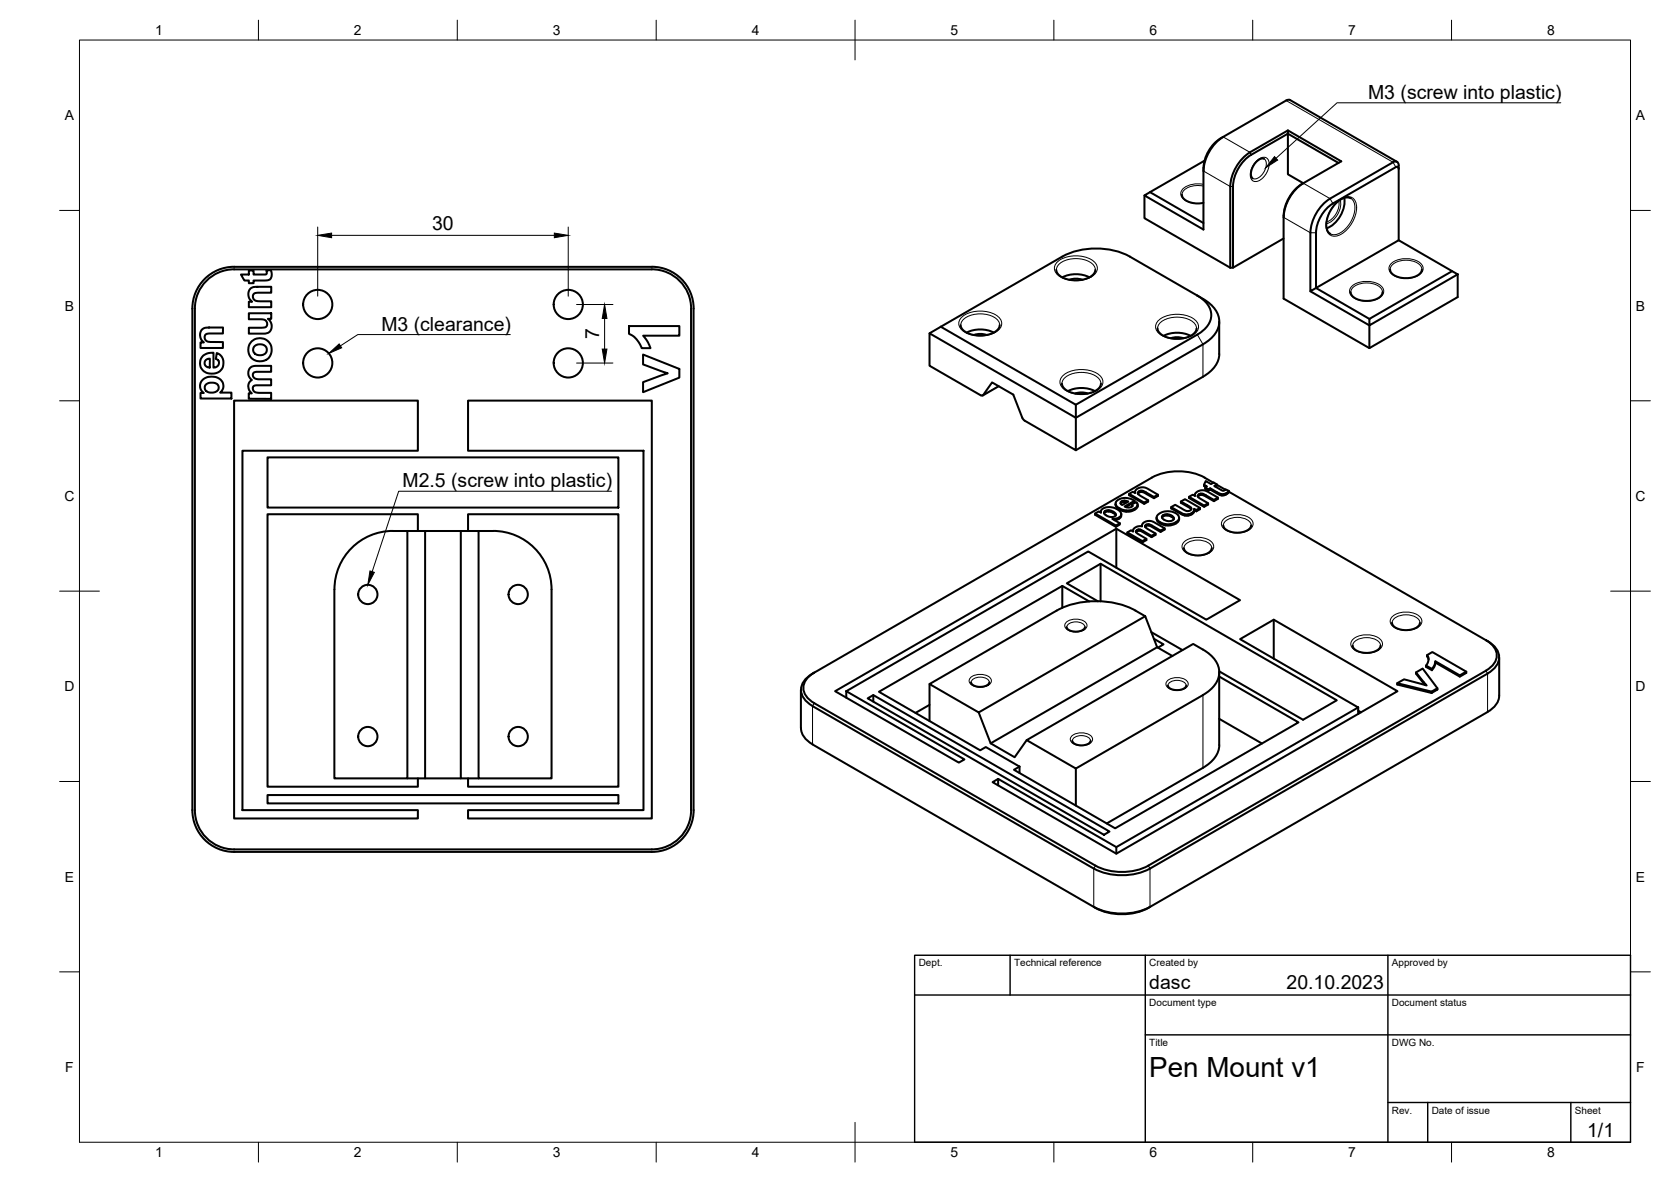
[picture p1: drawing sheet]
<svg xmlns="http://www.w3.org/2000/svg" width="420mm" height="297mm" viewBox="0 0 420 297" stroke-linecap="round" stroke-linejoin="round" font-family="sans-serif">
<!-- layer: Visible -->
<g fill="none" stroke="#000" stroke-width=".51">
<path d="M307.6 34.4a10.9 10.9 0 0 0-5 8.6M314.6 38.9l9.2-5.3v-.8l13.4 7.7-9.8 5.8M314.6 38.9a10.2 10.2 0 0 0-4.6 8M317.8 39.9l-.5-.1-.9 .4-1.3 1.5-.6 1.7 .1 1 .4 .4M323.4 25.3l-15.8 9.1a9.4 9.4 0 0 0-5 7.8v15.5l-14.8-8.6 15.1-8.7M323.4 25.2l.5-.1h.5l26.9 15.6M323.8 32.8l-9.5 5.5a10.9 10.9 0 0 0-4.9 8.6M287.8 49.1v5.7l21.5 12.5M289.2 48.3l13.4 7.8M297.2 48.9l.2 .7 .4 .5 1.2 .7 1.8 .3 1.8-.1M309.3 46.9v20.4M310 46.9v20.4h-.7"/>
<path d="M322.7 54.2v20.8l21.6 12.5 22.2-12.8v-5.8M322.7 59.9l-12.7 7.4M327.4 46.2a10.2 10.2 0 0 0-4.6 8M329.5 58.5v14.7l1.4-.8M330.9 58.5v13.9M335.1 51.1a9.4 9.4 0 0 0-4.2 7.4M336.5 40.9l-12.7-7.3v10.2l3.9 2.2a10.9 10.9 0 0 0-4.9 8.6M338 49.7a7.5 7.5 0 0 1-4.4 7.6M339.6 49.8l-1.1-.2-1.4 .6-1.3 1-1.2 1.7-.8 1.7-.3 1.8 .2 1.4 .8 .9M350.3 40.8l-15.9 9.1a10.9 10.9 0 0 0-4.9 8.6M350.3 40.8a.86 .86 0 0 1 1-.1 .86 .86 0 0 1 .4 .9M351.7 41.6v18.8"/>
<path d="M351.7 42.4l-.2-.5-.5 .1-15.9 9.1M58.9 67.7h105a9.9 9.9 0 0 1 9.9 9.9M58.9 67.1l105-.1a10.5 10.5 0 0 1 10.5 10.6M58.9 67.7a9.9 9.9 0 0 0-9.9 9.9v126a9.9 9.9 0 0 0 9.9 9.9M58.9 67a10.5 10.5 0 0 0-10.5 10.6v126a10.5 10.5 0 0 0 10.5 10.5M60.6 69h2v-1h1.2v1h3l.3-.4-.1-.6 1.1-.1 .2 1.2-.2 .9-.5 .4-3.8 .1v.7h-1.2v-.7h-1.2zM62.6 78.7h5.6v1.4h-.8l.5 .6 .4 .9v.9l-.4 .8-1.1 .5h-4.2v-1.4l4-.1 .4-.3 .2-.4-.3-.9-.4-.4-3.9-.1zM62.9 72.6l.5-.4 .8-.1h4v1.5h-4.1l-.5 .7 .1 .8 .6 .5 3.9 .1v1.5h-5.6v-1.4h.8l-.7-.7-.2-.9v-.7zM173.8 77.6v126M174.4 77.6v126M265.6 67.8l.4 1 1.1 .9 1.6 .6 1.4 .1 2.1-.1 1.6-.5 1.2-.9 .4-1.1M267.1 69.7a7.7 7.7 0 0 1 6.8 0"/>
<path d="M268.9 70.3l1.6-.3 1.6 .3M301.1 74.3l-17-9.8a18.7 18.7 0 0 0-17 0l-30.5 17.6M301.1 74.3a9.4 9.4 0 0 1 5.3 5.1 5.7 5.7 0 0 1-2.8 6.4l-1.1 .7M301.1 74.3a5.7 5.7 0 0 1 3.4 5.8 6.3 6.3 0 0 1-3.4 4l-30.6 17.6-33.9-19.6M329.5 73.2l14.8 8.6v5.7M330.9 72.4l13.4 7.7M339.6 73.4l.3 .8 .8 .7 1.2 .5 1.2 .2 1.7-.1 1.6-.5 .8-.6 .4-1M349.5 67.7l.3 .8 .9 .8 2.3 .6 1.7-.1 1.6-.5 1-.8 .2-.8M351.7 60.4l13.4 7.7M351.7 60.4l-20.8 12M50.8 95.6l.8-.6 1-.3h1.4l1.2 .5 .7 .7 .3 1-.2 1-.6 .8h2.8v1.4h-7.8v-1.4h.8l-.5-.5-.4-.9 .1-.9zM50.9 82.7l1.1-.4h4.1l-.1 1.5-4 .1-.4 .2-.2 .6 .2 .7 .8 .5 3.6 .1v1.4h-5.6v-1.4h.9l-.8-.8-.2-1 .1-.8z"/>
<path d="M51 89.4l1.1-.6 1.6-.1v3.7h.3l.7-.4 .4-.7-.2-.7-.6-.4 .2-1.5 .7 .4 .6 .5 .4 1.1-.1 1.3-.3 .8-1 .8-1 .3-1.5-.1-1-.4-.7-.9-.3-1.2 .2-1.1zM51.8 96.7l.8-.5 1.7 .1 .6 .6v.9l-.4 .5-.5 .3h-1.6l-.8-.7-.1-.8zM51.8 90.5l1-.4-.1 2.3-.7-.2-.5-.5v-.7zM62.8 92.5l.6-.4 .6-.1 4.2-.1v1.5l-3.9 .1-.5 .2-.2 .5 .2 .6 .7 .4 3.7 .1v1.5h-3.9l-.5 .2-.2 .5 .2 .8 .6 .3 3.8 .1v1.5h-5.7v-1.4l.8 .1-.6-.7-.2-.7v-1l.3-.6a.45 .45 0 0 0 .4-.4 .45 .45 0 0 0-.3-.5l-.5-1.2zM64 87l.9-.4 1.4 .1 .7 .7v1l-.8 .8h-1.6l-.6-.4-.3-.5v-.7zM158.2 81.9h12.6v2.5h-9.1l1.2 1.6 .7 1.5h-2.2l-.6-1.2-.8-1.1-.8-.7-1-.6zM161.7 89.1l9.1 3.6v2.2l-9.1 3.7v-2.6l6.2-2.2-6.2-2.2zM233.7 83.8l36.8 21.2v8.1l-13-7.5-.5-.6-2.2-5.8-5.4-3.1-2.2 3.2h-.6l-12.9-7.4zM236.6 82.1l-2.9 1.7M241.6 81.7l.3 .9 .9 .8 1.5 .7 1.9 .2 2-.1 1.6-.6 1.1-.8 .5-1.1M243.1 83.6a7.7 7.7 0 0 1 6.8 0M244.9 84.2l1.6-.3 1.5 .3"/>
<path d="M251.1 97.1l-4 2.3M267 96.4l.3 .8 .9 .9 1.5 .6 1.7 .3 2.3-.2 1.6-.5 1.1-.9 .4-1M268.5 98.3a7.7 7.7 0 0 1 6.8 0M270.3 98.9l1.6-.3 1.6 .3M291.1 82.5l.2 .9 .9 .8 1.5 .6 1.8 .3 2.5-.2 1.4-.5 1.1-.8 .4-1.1M292.6 84.4a7.7 7.7 0 0 1 6.7 0M294.4 85l1.6-.3 1.5 .3M302.5 86.5l-32 18.5v-3.3M306.6 80.8v8.2a6.9 6.9 0 0 1-4.1 5.7l-32 18.4M344.3 80.1l20.8-12 1.4 .8-22.2 12.9zM58.9 100.7h46.2v12.6h-44.1v90.3h44.1v2.1h-46.2zM67.3 114.9h88.2v12.7h-88.2z"/>
<path d="M117.7 100.7h46.2v105h-46.2v-2.1h44.1v-90.3h-44.1zM98.8 133.4h3.6M98.8 133.4a14.7 14.7 0 0 0-14.7 14.7M102.4 133.4v62.2h-18.3v-47.5M102.4 133.4h4.5v62.2h-4.5M105.1 133.4v-4.2h-37.8v68.5h37.8v-2.1M106.9 133.4h9M117.7 133.4v-4.2h37.8v68.5h-37.8v-2.1M120.3 133.4h-4.4v62.2h4.4M124 133.4h-3.7v62.2h18.4v-47.5M124 133.4a14.7 14.7 0 0 1 14.7 14.7M275.4 129l5.2 3.1"/>
<path d="M276.8 128.6v.2M277.9 128.4l-.3 .3v.3l.9 .7 1.2 .2 .8-.4v-.4l-.5-.4-.1-.1v.3l-1.1-.3M278.8 128.2l-.9 .2v.3l-.3 .3M279.9 128.9l.7 .6M279.9 128.6l-1.1-.4v.4l-.9 .1M280.5 126.6l.1-.5 .4-.4 1.4-.5 1.7 .1 1.2 .5v.4l-2.2 1.2M280.6 130.3l-.9 .1 1.9 1.1v.3l-1 .6M280.7 132.9v9.8M281.3 130.4l.6-.7-.2-1-.6-.6-1.3-.6-1.9 .1-.9 .5-.2 .7-.5-.3-.9 .5v.4l5.2 3v-.3l1-.6M281.3 130.1l-.7 .2v.3l-.4 .1M281.5 128.1v-.4l1.6 .6M281.9 129.1l-.1 .5-.5 .5v.3l-.7 .2"/>
<path d="M282 126l-.3 .4 .5 .5 1.5-.8-.9-.3v.3l-.8 .2M282.8 126.1l.6 .1M282.8 125.8l-.8 .2v.3l-.2 .2M283.5 133.8l3.8 2.2M283.9 124.1l.9-.5 .6 .3v-.5l.6-.6 1.4-.3 1.1 .3 2.6 1.5M284.8 127.2l-.2-.5 1.2-.5 .2 .4v.8M284.9 133.4v.1M285.3 127.8l-1.1 .4-1.1 .1v.3M285.3 125.8l-2.5 1.5 .7 .2h.8l.5-.3-.2-.5M285.4 123.7v.2M285.9 133.2l-.3 .5M286 127l-.7 .8v.3"/>
<path d="M286 126.8l-.1 .7-.6 .6-1.1 .5h-1.1l-1-.2-1.1-.7-.4-.5-.1-.6 .3 .7 .7 .4M286.1 123.8l.3 .6 2.3 1.3v.4l-1 .5-3.8-2.2v-.3l3.8 2.2M286.1 124.1l.5-.4 .6-.1 3 1.6 .9-.6v-.3l-.9 .6v.3M286.3 133l-.4 .2v.3M286.4 123.5l-.3 .5M286.7 133.4v-.3l2.8 1.6M286.7 133.1l-.4-.1v.4M286.9 123.3l-.5 .2v.3M287.1 132.1v.2M287.4 123.7v-.4l2.8 1.6M287.4 123.3h-.5v.3M287.9 132.2v.2l.5 .4 2.2 1.3v.3l-1.1 .6-2.8-1.6h-.6l-.5 .3"/>
<path d="M288 132.4l.3-.3h.6l2.9 1.6 1-.6v-.3l-3.3-1.8h-1.3l-.7 .4-.3 .4a.36 .36 0 0 1-.1 .5 .36 .36 0 0 1-.5-.1l-1.1 .3-.5 .5-.1 .6-.5-.3-.9 .5v.3l3.8 2.2 .9-.6v-.3l-2.2-1.3-.4-.6M288.2 131.9l-.3 .4M288.2 135.4l-.9 .6v.3M288.7 125.7l-1 .6v.3M288.8 132.1v-.4l.5 .2 2.5 1.4M288.8 131.7l-.6 .2v.3M289.6 120l-84.9 49M289.6 120a14.7 14.7 0 0 1 13.3 0M290.6 134.1l-1.1 .6v.3M290.8 130.1l.2 .9 .7 .5M290.9 130.5l-.1-.5 .3-.6 .6-.4 1.1-.5 1.9 .1 .9 .4 .8 .7 .1 .7-.3 .7-1.1 .7-1.7 .3-1.7-.6M290.9 130.8v-.3l.8 .7v.3"/>
<path d="M291.7 131.2l1.3 .5M292.5 129.4l-.3 .3v.4l.9 .7 1.2 .2 .8-.5 .1-.3-.4-.5-.2-.1v.3l-1.1-.4M292.8 132.8l-1 .5v.4M293.5 129.2l-1 .2v.4l-.3 .3M294.4 131.7h-1.4v.3M294.5 127.4l1-.5 2.8 1.5 1-.1 .3-.4-.1-.3v.3M294.6 129.9l.5 .6M294.6 129.6l-1.1-.4v.3l-1 .3M295.7 131.2l-1.3 .5v.3M296.5 130.1l-.2 .6-.6 .5v.4M296.9 126l1-.6 3.8 2.2v.4l-.9 .5M297.7 137.8l.3 .7 .7 .5 1.3 .5 1 .1 1.3-.1 1.1-.4 1-.6 .3-.7"/>
<path d="M298.8 129.3l-.9-.1v.3M299 124.8l.9-.5 .6 .3v-.6l.6-.5 1.5-.3 1.1 .4 2.5 1.4M299.5 127.6l-2.6-1.6v.4l2.6 1.6M299.6 129l-.8 .3v.3M300.2 128.4l-.6 .6v.3M300.3 128.1l-.1 .5-.4 .6-.6 .3-1 .1-.9-.2-2.8-1.6v-.4l3.4 1.8M300.3 128.2l.5 .3M300.5 124.4v.2M300.8 128.5v-.3l-.6-.3v.9M301.2 124.5v.3l.3 .3 2.3 1.4v.3l-1 .6-3.8-2.2v-.4l3.8 2.2M301.5 124.2l-.3 .3v.3l.5-.4h.7l2.8 1.5 1-.5v-.4l-1 .6v.3M301.7 127.6l-.9 .6"/>
<path d="M301.9 124l-.4 .2v.3M302.4 124.4v-.3l2.8 1.5M302.4 124.1l-.5-.1v.4M302.7 121.8l.5-.9 1.3 .8 .7-.4 .8 .4v.4l-.4 .2M302.9 120l2.2 1.3M303.2 122.4l-.5-.3v-.3l.8 .4-.5 .3M303.8 126.5l-1 .5v.4M304.3 123v-.3l2.4 1.3M304.3 122.7l-.5 .3v.3M306 121.7l-.7 .4 2.1 1.2 .7-.3 .9 .4v.3l-.8 .6-.9 .2-1-.3-2-1.2-.5 .3-.8-.5v-.3l.8 .5M306 121.8l2.1 1.2M307.2 124.2l-.5-.2v.4"/>
<path d="M307.6 132l.3 .8 .8 .6 2.2 .5 1.4-.1 1.1-.4 .9-.6 .3-.8M307.8 124.1l-.6 .1v.3M308.4 123.9l-.6 .2v.4M309 123.4l-.6 .5v.3M309 123.6l64.6 37.3a5.2 5.2 0 0 1 3.3 4.7 5 5 0 0 1-2.9 3.7l-84.8 49a15.7 15.7 0 0 1-14.2 0l-70.7-40.9M267.1 147.2v5.5M268.2 157.6l.5 .7 1.6 .4 1.6-.2 .6-.3 .3-.6M273.9 151.1l-6.8-3.9-46.1 26.6 25.5 14.8 1.4-.9 8.4 4.9M276 151.1l-7.8-4.5 8.5-4.9 59.4 34.3-8.5 4.9-21-12.2M276.7 141.7v9.4M288 154.9l3 7.8-41.9 24.1-3-7.8M289.5 158.9l7.8 4.5"/>
<path d="M320.3 155.7v9.8M350 156.5l.2 .6 .7 .6 .7 .4 1.6 .3 1.4-.1 1.3-.5 .8-.5 .3-.8M201.4 173.4v9.6a5 5 0 0 0 2.9 4.1M204.3 169.3a4.5 4.5 0 0 0-2.7 5.3 5.8 5.8 0 0 0 2.7 2.8M204.7 169l-.4 .3M204.7 169a4.3 4.3 0 0 0-2.5 5 5.5 5.5 0 0 0 2.5 2.7l70.7 40.8a14.7 14.7 0 0 0 13.4 0M210 173.7l70.7-40.8 31.1 17.9-8.5 4.9-29.7-17.1-60.8 35.1 29.7 17.1-1.4 .9zM212.8 173.7v1.6M218.2 175.5l1.4-.8 59.4 34.3-1.4 .8zM219.6 174.7v1.6M233.7 171.9l32-18.5a22 22 0 0 1 22.3 1.5l-41.9 24.1zM233.7 177.1l-3.5 2.1"/>
<path d="M233.7 171.9v9.3M244.2 171.5l.1 .4 .5 .4 1.5 .3 1.6-.3 .7-.4 .2-.4M290.2 160.5l2.4 1.4-1.5 .9M291 162.7l3.8 2.2M293.7 172.3l.5 .7 1.5 .4 1.7-.2 .7-.5 .2-.4M306.6 170l19.9 11.5-46.1 26.7-25.4-14.8 1.3-.8M306.6 169v18.2a6.9 6.9 0 0 1-4.1 5.7M340.1 162.3l.2 .5 .7 .6 .8 .4 1.5 .3 1.4-.1 1.2-.4 .9-.5 .3-.8M341.5 178.6l.7 .4M341.5 177.8v1.6M351.3 171.7l8.7 2.1v.3l-8.7-2.1zM351.3 171.7l1.7-1 5.7 1.6-.7-.8v.3"/>
<path d="M356 169l1.7-1 3.7 5v.3l-1.4 .8M358 171.5l-2-2.5v.3l2.3 2.8M358.8 164.6l1.4-.7 8.5 4.9M359.2 165.7l-.4-1.1 .4 1.1-.2 .8-.4 .7M360 168.1l-1.4-.9v.4l1.4 .8 .6-.8 .3-1.1 6.2 3.5 1.6-.9v-.3l-1.6 .9v.3M360.9 166.5v-.3l6.2 3.5M360.9 166.2l-.2 .9-.7 1v.3M361.4 173l-1.4 .8M373.6 160.9a4.3 4.3 0 0 1 2.6 4.9 5.5 5.5 0 0 1-2.6 2.7M373.6 168.6l-84.9 48.9M377 165.2v9.6a5 5 0 0 1-3 4.1l-85.3 49.3M67.3 199.8h88.2v2.1h-88.2z"/>
<path d="M106.9 195.6h9M204.3 187.1l70.7 40.8a14.6 14.6 0 0 0 13.8 .3M249.6 196.6l1.4-.9 29.7 17.2 60.8-35.1-29.7-17.2 8.5-4.9 31.1 18-70.7 40.8zM251 195.7v1.7M256.3 192.6v1.7M258.1 186l41.9-24.2a13 13 0 0 1 6 4.8 5.6 5.6 0 0 1-2.4 7.3l-33.1 19.2zM258.1 186l-3 4.3-6-3.5M269.6 186.2l.1 .3 .5 .4 1.4 .4 1.7-.2 .7-.4 .2-.5M270.5 193.1v9.3M302.5 193l-24.2 13.9M306.6 180.6l10.7 6.2M173.8 203.6a9.9 9.9 0 0 1-9.9 9.9h-105"/>
<path d="M174.4 203.6a10.5 10.5 0 0 1-10.5 10.5h-105M280.7 212.9v1.6M275 227.9a15.6 15.6 0 0 0 14.2 0"/>
<circle cx="79.9" cy="76.5" r="3.7"/>
<circle cx="142.9" cy="76.5" r="3.7"/>
<circle cx="65.4" cy="87.9" r="2.95"/>
<circle cx="79.9" cy="91.2" r="3.7"/>
<circle cx="142.9" cy="91.2" r="3.7"/>
<circle cx="92.5" cy="149.4" r="2.42"/>
<circle cx="130.3" cy="149.4" r="2.42"/>
<circle cx="92.5" cy="185.1" r="2.42"/>
<circle cx="130.3" cy="185.1" r="2.42"/>
</g>
<!-- layer: Visible Narrow -->
<g fill="none" stroke="#000" stroke-width=".25">
<path d="M307.6 34.4l6.7 3.9 .3 .6M317.8 39.9l.5 .6 .1 .9-.6 1.9-1.5 1.4-.6 .3-.7-.2M323.4 25.3l26.9 15.5 .7 1.2M302.6 43l6.7 3.9h.7M302.6 46.8a5.1 5.1 0 0 0-5.2 1.4l-.2 .7M302.6 46.3a5.5 5.5 0 0 0-5.6 1.7 1.91 1.91 0 0 0 1.3 2.5l2 .6 2.3-.1M314.5 43.7l-.1 .2M315.8 40.6l1.2-.9 1.2-.1 .7 .6 .2 1.3-.3 1.2-.9 1.6-1.2 1-1.2 .3-.9-.6-.2-1.4 .5-1.6zM322.7 54.6l6.8 3.9h1.4M327.7 46l6.7 3.9 .7 1.2M335.9 51a3.6 3.6 0 0 1 4.1-1.3 3.6 3.6 0 0 1 .9 4.2 7.6 7.6 0 0 1-5.1 5.5 2.28 2.28 0 0 1-2.4-2.8 8.5 8.5 0 0 1 2.5-5.6zM336.6 50.5a5 5 0 0 1-3 5.3"/>
<path d="M337 50.2a5.3 5.3 0 0 1-3.5 6M339.6 49.8a3.5 3.5 0 0 1 .8 4.3 6.9 6.9 0 0 1-4.9 4.9l-1-.2M242 79.6a8 8 0 0 1 9 0 2.24 2.24 0 0 1 .9 2.2 2.24 2.24 0 0 1-1.6 1.7 8.1 8.1 0 0 1-8.3-.5 2.1 2.1 0 0 1 0-3.4zM265.6 67.8a3.3 3.3 0 0 1 3-2.6 6.6 6.6 0 0 1 6.4 1.5l.4 1.1M266 65.7a8 8 0 0 1 9 0 2.24 2.24 0 0 1 .9 2.2 2.24 2.24 0 0 1-1.6 1.7 8.1 8.1 0 0 1-8.3-.5 2.1 2.1 0 0 1 0-3.4zM339.6 73.4a3.5 3.5 0 0 1 4-2.3 3.5 3.5 0 0 1 4 2.3M340 71.8a6.1 6.1 0 0 1 7.6 .5 1.81 1.81 0 0 1-.9 2.6 6.1 6.1 0 0 1-7.1-.8 1.62 1.62 0 0 1 .4-2.3zM349.5 67.7a3.5 3.5 0 0 1 4-2.3 3.5 3.5 0 0 1 4 2.3M349.9 66.1a6.1 6.1 0 0 1 7.6 .4 1.81 1.81 0 0 1-.9 2.7 6.1 6.1 0 0 1-7.1-.8 1.62 1.62 0 0 1 .4-2.3zM241.6 81.7a3.3 3.3 0 0 1 3-2.6 6.6 6.6 0 0 1 6.4 1.5l.4 1.1M251.1 97l-3.9 2.3M267 96.4a3.3 3.3 0 0 1 3-2.6 6.6 6.6 0 0 1 6.4 1.5l.4 1.1"/>
<path d="M267.4 94.3a8 8 0 0 1 9 0 2.24 2.24 0 0 1 .9 2.1 2.24 2.24 0 0 1-1.6 1.8 8.1 8.1 0 0 1-8.3-.5 2.1 2.1 0 0 1 0-3.4zM291.1 82.5a3.3 3.3 0 0 1 3-2.6 6.6 6.6 0 0 1 6.4 1.5l.4 1.1M291.4 80.4a8 8 0 0 1 9.1 0 2.24 2.24 0 0 1 .8 2.2 2.24 2.24 0 0 1-1.5 1.7 8.1 8.1 0 0 1-8.4-.5 2.1 2.1 0 0 1 0-3.4zM301.1 84.1l1.4 2.4v8.2M287.5 133.5v.3M288.2 123.8v.3M289.7 132.1v.3M296.9 128.8v.3M297.7 137.7a2.68 2.68 0 0 1 2.7-1.9 4.2 4.2 0 0 1 4.2 1.5l.1 .4M297.8 136.1a5.5 5.5 0 0 1 7.2 .5 1.95 1.95 0 0 1-1.6 2.7 5.5 5.5 0 0 1-6-1.2 1.52 1.52 0 0 1 .4-2zM298.5 126.9v.4M303.3 124.5v.3"/>
<path d="M305.9 123.7v.3M307.6 132a2.68 2.68 0 0 1 2.7-1.9 4.2 4.2 0 0 1 4.2 1.5l.1 .4M307.7 130.4a5.5 5.5 0 0 1 7.2 .5 1.95 1.95 0 0 1-1.6 2.7 5.5 5.5 0 0 1-6-1.2 1.52 1.52 0 0 1 .4-2zM268.1 156.4a3.8 3.8 0 0 1 5.1 .4 1.69 1.69 0 0 1-1.8 1.9l-1.2 .1a2.37 2.37 0 0 1-2.5-1.6zM268.2 157.6a2.57 2.57 0 0 1 3.5-1.1 1.41 1.41 0 0 1 1.1 1.1M350 156.5a2.68 2.68 0 0 1 2.7-1.9 4.2 4.2 0 0 1 4.2 1.5l.1 .4M350.1 154.9a5.5 5.5 0 0 1 7.2 .5 1.95 1.95 0 0 1-1.6 2.7 5.5 5.5 0 0 1-5.9-1.2 1.52 1.52 0 0 1 .3-2zM204.7 176.7l-.4 .7v9.7M244 170.3a3.8 3.8 0 0 1 5.2 .4 1.69 1.69 0 0 1-1.8 1.9l-1.2 .1a2.37 2.37 0 0 1-2.5-1.6zM244.2 171.5a2.57 2.57 0 0 1 3.4-1.2 1.41 1.41 0 0 1 1.2 1.2M293.5 171.1a3.8 3.8 0 0 1 5.2 .4 1.69 1.69 0 0 1-1.8 1.9l-1.2 .1a2.37 2.37 0 0 1-2.5-1.6zM293.7 172.3a2.57 2.57 0 0 1 3.4-1.1 1.41 1.41 0 0 1 1.2 1.1"/>
<path d="M302.5 174.7v18.3M340.1 162.3a2.68 2.68 0 0 1 2.7-2 4.2 4.2 0 0 1 4.2 1.5l.1 .5M340.2 160.6a5.5 5.5 0 0 1 7.2 .5 1.95 1.95 0 0 1-1.6 2.7 5.5 5.5 0 0 1-5.9-1.2 1.52 1.52 0 0 1 .3-2zM358.4 171.9v.3M373.6 168.6l.4 .7v9.6M269.5 185a3.8 3.8 0 0 1 5.1 .4 1.69 1.69 0 0 1-1.8 1.9l-1.2 .1a2.37 2.37 0 0 1-2.5-1.6zM269.6 186.2a2.57 2.57 0 0 1 3.5-1.2 1.41 1.41 0 0 1 1.1 1.2M275.4 217.5l-.4 .8v9.6M288.7 217.5l.5 .8v9.6"/>
</g>
<!-- layer: BORDER -->
<g fill="none" stroke="#000" stroke-width=".25">
<path d="M20 10.1h390v276.9h-390zM65 5.1v5M115 5.1v5M165 5.1v5M215 5.1v10M265 5.1v5M315 5.1v5M365 5.1v5M15 52.9h5M410 52.9h5M15 100.7h5M410 100.7h5"/>
<path d="M15 148.6h10M405 148.6h10M15 196.4h5M410 196.4h5M15 244.2h5M410 244.2h5M65 287v5M115 287v5M165 287v5M215 282.1v9.9M265 287v5M315 287v5"/>
<path d="M365 287v5"/>
</g>
<!-- layer: TITLEBLOCK -->
<path d="M230 240.1h180v46.9h-180zM230 250h180M254 240.1v9.9M288 240.1v46.9M349 240.1v46.9M288 260.1h122M349 277.1h61M359 277.1v9.9M395 277.1v9.9" fill="none" stroke="#000" stroke-width=".36"/>
<!-- layer: FD_Dimensions -->
<path d="M79.9 57.1v17.3M83.4 59.1h56M142.9 57.1v17.3M145 76.5h9.1M145 91.2h9.1M152 80v7.7" fill="none" stroke="#000" stroke-width=".25"/>
<path d="M79.9 59.1l3.5-.5v1.1zM139.4 58.6l3.5 .5-3.5 .6zM152 76.5l.6 3.5h-1.2zM151.4 87.7h1.2l-.6 3.5z" fill="#000" stroke="#000" stroke-width=".25"/>
<!-- layer: Leaders -->
<path d="M320.5 39.4l.7 .8-2.9 1.9zM82.7 88.8l2.6-2.4 .6 1zM93 143.5l1.1 .3-1.6 3.2z" fill="#000" stroke="#000" stroke-width=".25"/>
<path d="M392.5 25.8h-56.3l-15.4 14M128.3 84.1h-38.3l-4.4 2.8M153.8 123.5h-53.6l-6.6 20.2" fill="none" stroke="#000" stroke-width=".25"/>
<text font-size="7" x="289" y="270.6">Pen Mount v1</text>
<g font-size="4.9">
<text x="344" y="24.8">M3 (screw into plastic)</text>
<text x="108.7" y="57.7">30</text>
<text x="95.9" y="83.1">M3 (clearance)</text>
<text x="150.6" y="85.2" transform="rotate(-90 150.6 85.2)">7</text>
<text x="101.2" y="122.4">M2.5 (screw into plastic)</text>
<text x="289" y="248.5">dasc</text>
<text x="323.5" y="248.5">20.10.2023</text>
<text x="399.1" y="285.7">1/1</text>
</g>
<g font-size="3.5">
<text x="39" y="8.8">1</text>
<text x="89" y="8.8">2</text>
<text x="139" y="8.8">3</text>
<text x="189" y="8.8">4</text>
<text x="239" y="8.8">5</text>
<text x="289" y="8.8">6</text>
<text x="339" y="8.8">7</text>
<text x="389" y="8.8">8</text>
<text x="16.3" y="30.2">A</text>
<text x="411.3" y="30.2">A</text>
<text x="16.3" y="78">B</text>
<text x="411.3" y="78">B</text>
<text x="16.2" y="125.9">C</text>
<text x="411.2" y="125.9">C</text>
<text x="16.2" y="173.7">D</text>
<text x="411.2" y="173.7">D</text>
<text x="16.3" y="221.6">E</text>
<text x="411.3" y="221.6">E</text>
<text x="16.4" y="269.4">F</text>
<text x="411.4" y="269.4">F</text>
<text x="39" y="290.8">1</text>
<text x="89" y="290.8">2</text>
<text x="139" y="290.8">3</text>
<text x="189" y="290.8">4</text>
<text x="239" y="290.8">5</text>
<text x="289" y="290.8">6</text>
<text x="339" y="290.8">7</text>
<text x="389" y="290.8">8</text>
</g>
<g font-size="2.5">
<text x="231" y="242.9">Dept.</text>
<text x="255" y="242.9">Technical reference</text>
<text x="289" y="242.9">Created by</text>
<text x="350" y="242.9">Approved by</text>
<text x="289" y="252.8">Document type</text>
<text x="350" y="252.8">Document status</text>
<text x="289" y="262.9">Title</text>
<text x="350" y="262.9">DWG No.</text>
<text x="350" y="279.9">Rev.</text>
<text x="360" y="279.9">Date of issue</text>
<text x="396" y="279.9">Sheet</text>
</g>
</svg>
